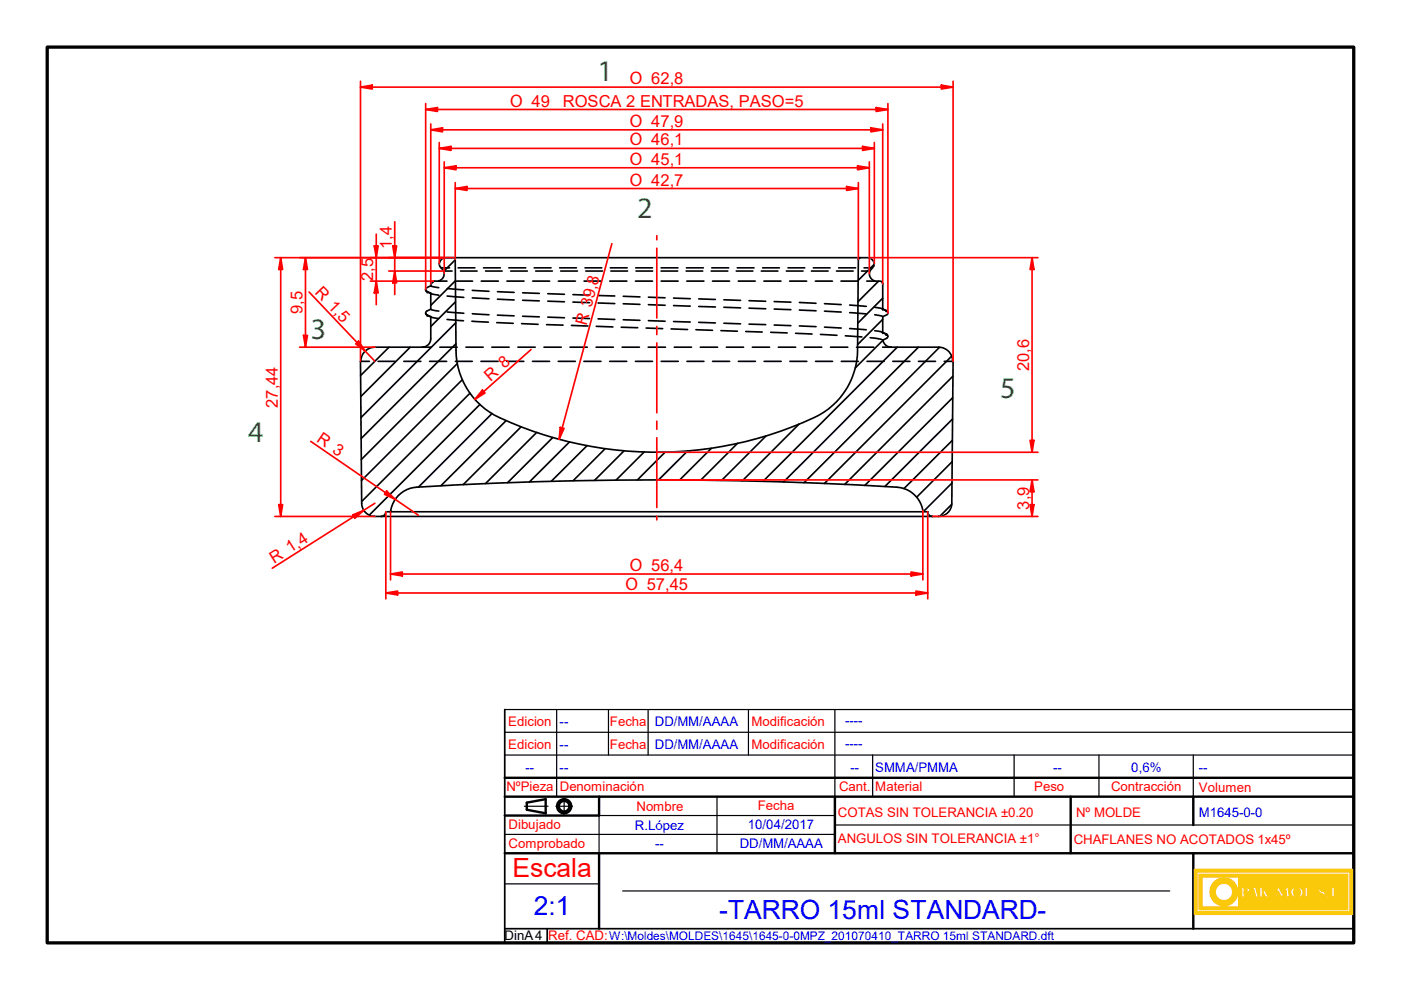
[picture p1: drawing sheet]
<svg xmlns="http://www.w3.org/2000/svg" width="297mm" height="210mm" viewBox="0 0 297 210" stroke-linecap="round" stroke-linejoin="round" font-family="sans-serif">
<!-- layer: Capa 1 -->
<path d="M10 10h277v190h-277z" fill="none" stroke="#000" stroke-width=".7"/>
<g fill="none" stroke="#000" stroke-width=".51">
<path d="M107 173h20M107 165h180M107 169h180M111.7 170.2v1.5M115.7 169.5v3M227 169v12M107 181h180M253 181v16"/>
<circle cx="119.6" cy="171" r="1.13"/>
<circle cx="119.6" cy="171" r="1.5"/>
</g>
<path d="M107 150.5v49.5h180v-49.5M107 197h180M116 197v3" fill="none" stroke="#000" stroke-width=".36"/>
<g fill="none" stroke="#000" stroke-width=".25">
<path d="M118 150.5v18.5M107 177h70M111.2 171h5M117.9 171h3.5M119.6 169.2v3.5M127 173v8M152 169v12M185 160.1v8.9M215 160.1v8.9M233 160.1v8.9M253 160.1v8.9M107 187.5h20"/>
<path d="M132 189h116"/>
</g>
<g fill="#faca0a">
<path d="M253.3 184.4v9.5h33.4v-9.5zM253.8 184.9h32.4v8.5h-32.4z" fill-rule="evenodd"/>
<path d="M254.3 185.5v7.4h31.4v-7.4zM281.2 190.1a.29 .29 0 0 1 .5 0 .29 .29 0 0 1-.5 0zM282.3 188.1h.7v2h.9v.2h-1.6zM284.1 189.9l.4-.1 .1 .1-.1 .4h-.3zM254.8 186h7.9v6.4h-7.9zM263.2 188.1l1.4 .1 .3 .3v.6l-.3 .2-.8 .1v.9h-.6zM265.7 188.1h.5l.7 2.2h-.7l-.1-.5h-.7l-.1 .5h-.3zM267 188.1h.7v1l.8-1h.3l-.6 .7 .8 1.5h-.7l-.5-.9-.1 .9h-.7zM269.2 189h.8v.3h-.8zM270.8 188.1h.4l.7 1.5 .9-1.5h.3l.3 2.2h-.7v-1.3l-.8 1.4h-.3l-.6-1.4-.2 1.3h-.4zM273.9 188.6a1.31 1.31 0 0 1 1.8-.4 1.31 1.31 0 0 1 .4 1.8 1.31 1.31 0 0 1-1.9 .4 1.31 1.31 0 0 1-.3-1.8zM276.6 188.1h.7v2h.9v.2h-1.6zM279.5 188.4a.77 .77 0 0 1 .8-.3 .77 .77 0 0 1 .6 .6l-.3 .1a.4 .4 0 0 0-.3-.5 .4 .4 0 0 0-.4 .4l.2 .1a.82 .82 0 0 1 .9 .8 .82 .82 0 0 1-.8 .9 .82 .82 0 0 1-.8-.9l.3-.1a.42 .42 0 0 0 .2 .7 .42 .42 0 0 0 .6-.4l-.3-.3a.82 .82 0 0 1-.7-1.1z" fill-rule="evenodd"/>
</g>
<path d="M263.2 188.1h1.2a.66 .66 0 0 1 .6 .8 .66 .66 0 0 1-.9 .5h-.3v.9h-.6zM265.7 188.1h.5l.7 2.2h-.7l-.1-.5h-.7l-.1 .5h-.3zM267 188.1h.7v1l.8-1h.3l-.6 .7 .8 1.5h-.7l-.5-.9-.1 .9h-.7zM270.8 188.1h.4l.7 1.5 .9-1.5h.3l.3 2.2h-.7v-1.3l-.8 1.4h-.3l-.6-1.4-.2 1.3h-.4zM274.1 188.3a1.28 1.28 0 0 1 1.9 .1 1.28 1.28 0 0 1-.3 1.9 1.27 1.27 0 0 1-1.7-.2 1.27 1.27 0 0 1 .1-1.8zM280.2 188.1h.1M280.2 188.1l-.6 .2-.2 .4M280.2 188.1l.6 .2 .1 .4-.3 .1a.4 .4 0 0 0-.3-.5 .4 .4 0 0 0-.4 .4l.3 .2" fill="none" stroke="#faca0a" stroke-width=".36"/>
<circle cx="280.2" cy="188.9" r=".18" fill="#faca0a"/>
<path d="M280.2 188.9a.78 .78 0 0 1 .8 .4 .78 .78 0 0 1-.2 .9" fill="none" stroke="#faca0a" stroke-width=".36"/>
<circle cx="280.8" cy="190.2" r=".18" fill="#faca0a"/>
<path d="M279.7 189.8l.1 .3 .3 .1M279.7 189.7v-.2l-.3 .1a.82 .82 0 0 0 .5 .8 .82 .82 0 0 0 .9-.2M279.7 189.7v.1" fill="none" stroke="#faca0a" stroke-width=".36"/>
<circle cx="280.1" cy="190.2" r=".18" fill="#faca0a"/>
<path d="M280.5 189.9l-.4 .3" fill="none" stroke="#faca0a" stroke-width=".36"/>
<circle cx="280.5" cy="189.9" r=".18" fill="#faca0a"/>
<path d="M279.4 188.7l.2 .5 .9 .7" fill="none" stroke="#faca0a" stroke-width=".36"/>
<path d="M257.3 187.3a2.91 2.91 0 0 1 3.2-.9 2.91 2.91 0 0 1 1.9 2.6h-1a1.89 1.89 0 0 0-2.9-1.4 1.89 1.89 0 0 0 0 3.2 1.89 1.89 0 0 0 2.9-1.5h1a2.91 2.91 0 0 1-4 2.6 2.91 2.91 0 0 1-1.1-4.6z" fill-rule="evenodd" fill="#faca0a"/>
<path d="M257.6 187a2.91 2.91 0 0 1 3-.5 2.91 2.91 0 0 1 1.8 2.5h-1a1.89 1.89 0 0 0-2.9-1.4 1.89 1.89 0 0 0 0 3.2 1.89 1.89 0 0 0 2.9-1.5h1a2.91 2.91 0 0 1-4.2 2.5 2.91 2.91 0 0 1-.6-4.8z" fill="none" stroke="#faca0a" stroke-width=".36"/>
<path d="M263.8 188.3l.4 .1 .1 .3-.1 .5h-.4z" fill-rule="evenodd" fill="#faca0a"/>
<path d="M263.8 188.3a.45 .45 0 0 1 .5 .5 .45 .45 0 0 1-.5 .4z" fill="none" stroke="#faca0a" stroke-width=".36"/>
<path d="M265.7 188.7l.3 .9h-.5z" fill="#faca0a"/>
<path d="M265.7 188.7l.3 .9h-.5z" fill="none" stroke="#faca0a" stroke-width=".36"/>
<path d="M274.6 188.5l.2-.1a.92 .92 0 0 1 .9 .8 .92 .92 0 0 1-.8 1 1.07 1.07 0 0 1-.3-1.7z" fill-rule="evenodd" fill="#faca0a"/>
<g fill="none" stroke="#faca0a" stroke-width=".36">
<path d="M253.3 184.4h33.4v9.5h-33.4zM253.8 184.9h32.4v8.5h-32.4zM254.3 185.5h31.4v7.4h-31.4zM254.8 186h7.9v6.4h-7.9zM269.2 189h.8v.3h-.8zM274.6 188.5a.9 .9 0 0 1 1.1 .5 .9 .9 0 0 1-.4 1.1 .86 .86 0 0 1-1-.4 .86 .86 0 0 1 .1-1zM276.6 188.1h.7v2h.9v.2h-1.6zM282.3 188.1h.7v2h.9v.2h-1.6z"/>
<circle cx="281.4" cy="190.1" r=".29"/>
<circle cx="284.4" cy="190.1" r=".29"/>
</g>
<path d="M107 155.3h180M107 150.5h180M129 150.5v9.6M137.4 150.5v9.6M158.7 150.5v9.6M177 150.5v18.5M107 160.1h180M127 173h50M177 175h110" fill="none" stroke="#000" stroke-width=".25"/>
<path d="M111.7 171.7l4 .8M115.7 169.5l-4 .7M127 169v4M177 169v12M253 169v6M127 181v16" fill="none" stroke="#000" stroke-width=".51"/>
<g fill="none" stroke="#000" stroke-width=".35">
<path d="M92 59.6l-.7 .7M92.9 59.6h1.9M93.5 56.8h1.8M93.5 56.8l.6 .7M94.1 57.5h1.7M94.1 57.5a1.61 1.61 0 0 1-1.2 2.1h-1a.71 .71 0 0 0-.6 1M96.1 54.7l.4 .3 .2 19.3a15.9 15.9 0 0 0 9.2 14.3 79.3 79.3 0 0 0 67.7-.5 15.9 15.9 0 0 0 8.2-13.8l.2-19.3 .4-.3h1.9a1.29 1.29 0 0 1 .7 2.1 1.58 1.58 0 0 0-.6 1.6 1.58 1.58 0 0 0 1.2 1.2h1a.58 .58 0 0 1 .6 .6v5.4M96.5 55.1l-2.4 2.4M96.5 59.6l-5.2 5.2M96.6 59.6h3.6M97.1 56.8h3.6M97.6 57.5h3.6"/>
<path d="M102 59.6h3.7M102.5 56.8h3.6M103 57.5h3.5M107.5 59.6h3.6M107.9 56.8h3.6M108.3 57.5h3.5M112.9 59.6h3.6M113.3 56.8h3.5M113.6 57.5h3.5M118.4 59.6h3.6M118.7 56.8h3.5M118.9 57.5h3.5"/>
<path d="M123.8 59.6h3.6M124 56.8h3.6M124.2 57.5h3.5M129.3 59.6h3.6M129.4 56.8h3.6M129.5 57.5h3.5M134.7 59.6h3.6M134.8 56.8h3.5M134.8 57.5h3.6M140.2 57.5h3.5M140.2 56.8h3.5M140.2 59.6h3.6"/>
<path d="M145.5 57.5h3.5M145.5 56.8h3.6M145.6 59.6h3.6M150.8 57.5h3.5M150.9 56.8h3.6M151.1 59.6h3.6M156.1 57.5h3.5M156.3 56.8h3.6M156.5 59.6h3.6M161.4 57.5h3.5M161.7 56.8h3.5M162 59.6h3.6"/>
<path d="M166.7 57.5h3.6M167.1 56.8h3.5M167.4 59.6h3.6M172 57.5h3.6M172.4 56.8h3.6M172.9 59.6h3.6M177.4 57.5h3.5M177.8 56.8h3.6M178.3 59.6h3.6M182.2 54.7l-.2 .2M182.4 54.7h-88.2a1.29 1.29 0 0 0-.7 2.1M182.7 57.5h1.7"/>
<path d="M183.2 56.8h1.8M183.8 59.6h1.8M185.4 56.1l-3.5 3.4M186.3 59.6l-4.4 4.4M78.3 76.6h-1.9l.3 30.2a2.79 2.79 0 0 0 2.8 2.7h119.5a2.79 2.79 0 0 0 2.8-2.7l.3-30.2h-1.9M80.2 76.6h3.6M82.5 73.6l-6 6.1M85.6 76.6h3.6M87 73.6l-10.5 10.5M90.3 61.6l.1 .2 .9 .5M90.3 66.6l.3 .3M90.6 66.9l.8 .3"/>
<path d="M91.1 76.6h3.6M91.3 67.2v4.6a1.78 1.78 0 0 1-1.7 1.8M91.3 65.6l-.8 .4a.45 .45 0 0 0-.2 .4 .45 .45 0 0 0 .2 .4l.8 .4M91.3 62.2l1.7 .4M91.3 60.6l1.7 .4M91.3 60.6l-.8 .4a.44 .44 0 0 0-.3 .4 .44 .44 0 0 0 .3 .4l.8 .4M91.3 67.2l1.7 .4M91.3 65.6l1.7 .4M91.3 62.2v3.4M91.3 62.3h.1M91.4 73.6h-11.9a2.97 2.97 0 0 0-3 3M91.4 67.3h.1"/>
<path d="M91.4 62.3h.1M93.3 73.6h3.6M94.8 67.8l3.5 .2M94.8 62.8l3.5 .3M94.8 61.2l3.5 .3M94.8 66.2l3.5 .2M96.5 76.6h3.6M96.6 64l-5.3 5.3M96.6 68.5l-20.1 20.1M96.7 72.9l-20.1 20.1M97 77.1l-20.4 20.4M98.8 73.6h3.6"/>
<path d="M100.1 68.1l3.4 .2M100.1 63.2l3.6 .2M100.1 61.6l3.6 .2M100.1 66.5l3.6 .3M102 76.6h3.6M104.3 73.6h3.6M105.3 68.4l3.5 .2M105.5 63.5l3.5 .1M105.5 61.9l3.5 .1M105.5 66.8l3.5 .2M107.4 76.6h3.7M109.8 73.6h3.7"/>
<path d="M110.6 68.6l3.5 .2M110.8 63.7l3.5 .1M110.8 62.1l3.5 .1M110.8 67.1l3.5 .1M112.9 76.6h3.6M115.3 73.6h3.7M115.9 68.9l3.5 .1M116.1 63.9l3.6 .1M116.1 62.3l3.6 .1M116.1 67.3l3.6 .1M118.4 76.6h3.6M120.9 73.6h3.6"/>
<path d="M121.2 69l3.4 .2M121.5 64.1l3.5 .1M121.5 62.5l3.5 .1M121.5 67.5l3.5 .1M123.8 76.6h3.6M126.4 73.6h3.6M126.4 69.2l3.5 .1M126.8 64.3l3.5 .1M126.8 62.7l3.5 .1M126.8 67.6l3.5 .2M129.3 76.6h3.6M131.7 69.4l3.5 .1"/>
<path d="M131.9 73.6h3.7M132.1 64.4l3.6 .2M132.1 62.8l3.6 .2M132.1 67.8l3.6 .1M134.7 76.6h3.6M137 69.6l3.5 .1M137.4 73.6h3.7M137.5 64.6l3.5 .1M137.5 63l3.5 .2M137.5 68l3.5 .1M140.2 76.6h3.6M142.3 69.8l3.5 .1"/>
<path d="M142.8 64.8l3.5 .1M142.8 63.2l3.5 .2M142.8 68.2l3.5 .1M143 73.6h3.6M145.6 76.6h3.6M147.5 69.9l3.6 .2M148.1 65l3.6 .1M148.1 63.4l3.6 .1M148.1 68.4l3.6 .1M148.5 73.6h3.6M151.1 76.6h3.6M152.8 70.1l3.5 .2"/>
<path d="M153.5 65.2l3.5 .1M153.5 63.6l3.5 .1M153.5 68.6l3.5 .1M154 73.6h3.6M156.5 76.6h3.7M158.1 70.3l3.5 .1M158.8 65.4l3.5 .1M158.8 63.8l3.5 .1M158.8 68.7l3.5 .2M159.5 73.6h3.7M162 76.6h3.6M163.4 70.5l3.5 .1"/>
<path d="M164.1 65.6l3.6 .1M164.1 64l3.6 .1M164.1 68.9l3.6 .2M165 73.6h3.7M167.5 76.6h3.6M168.7 70.7l3.5 .1M169.5 65.8l3.5 .1M169.5 64.2l3.5 .1M169.5 69.1l3.5 .2M170.6 73.6h3.6M172.9 76.6h3.6M173.9 70.9l3.6 .2"/>
<path d="M174.8 66l3.5 .2M174.8 64.4l3.5 .2M174.8 69.4l3.5 .2M176.1 73.6h3.6M178.4 76.6h3.6M179.2 71.2l3.5 .3M180.1 66.3l3.6 .3M180.1 64.7l3.6 .3M180.1 69.7l3.6 .3M181.6 73.6h3.7M183.8 76.6h3.6M184.5 71.6l1.9 .3"/>
<path d="M185.5 66.8l1.7 .4M185.5 65.2l1.7 .4M185.5 70.1l1.7 .4M186.6 71.9l.3 .1M187 70.4l.1 .1M187 65.5h.1M187.1 72.1h.1M187.1 73.6h11.9a2.97 2.97 0 0 1 3 3M187.2 65.6l.8 .4a.45 .45 0 0 1 .3 .4 .45 .45 0 0 1-.3 .4l-.8 .4v3.3M187.2 65.5l.9 .5 .2 .4M187.2 70.5l.7 .3M187.2 63.2l-5.3 5.3"/>
<path d="M187.2 67.7l-5.4 5.4M187.2 70.5l.8 .4a.47 .47 0 0 1 0 .9l-.8 .3M187.2 72.1a1.8 1.8 0 0 0 1.8 1.5M187.2 72.2l-5.9 5.8M187.9 70.8h.1M187.9 70.9l.2 .1M188.3 71.3v.1M189.3 76.6h3.6M190.2 73.6l-28.4 28.5M194.7 76.6h3.6M194.7 73.6l-28.6 28.6M199.2 73.7l-28.7 28.7"/>
<path d="M201.8 75.5l-27 27.1M202 79.8l-22.9 22.9M98 80.5l-21.4 21.4M99.6 83.4l-22.9 23M101.7 85.8l-23.4 23.5M104.3 87.7l-15.6 15.6M107.3 89.2l-13.8 13.8M110.5 90.5l-12.3 12.3M113.8 91.7l-10.9 10.9M117.2 92.8l-9.6 9.6M120.8 93.7l-8.5 8.5M124.5 94.5l-7.6 7.6"/>
<path d="M128.3 95.2l-6.8 6.8M132.3 95.6l-6.3 6.3M136.6 95.9l-6 5.9M141 95.9l-5.9 5.9M145.8 95.7l-6.2 6.1M150.9 95.1l-6.8 6.7M156.4 94l-7.8 7.8M162.4 92.5l-9.4 9.4M169.4 90l-12 12M201.9 97.9l-7.6 7.6M201.9 93.4l-10.2 10.2M202 88.9l-14.4 14.3"/>
<path d="M202 84.3l-18.6 18.7M82.8 108.5a5.9 5.9 0 0 1 5.5-5.2 828.3 828.3 0 0 1 102.6 .1 6 6 0 0 1 4.8 5.1M197.7 109.5a.98 .98 0 0 1-1-1h-114.9a.98 .98 0 0 1-1 1M201.8 107l-2.5 2.5M201.8 102.4l-6.1 6.1"/>
</g>
<g fill="#000">
<circle cx="90.3" cy="61.4" r=".18"/>
<circle cx="90.3" cy="66.4" r=".18"/>
<circle cx="90.6" cy="66.9" r=".18"/>
<circle cx="90.6" cy="61.9" r=".18"/>
<circle cx="187.2" cy="70.5" r=".18"/>
<circle cx="187.2" cy="65.5" r=".18"/>
<circle cx="187.9" cy="70.8" r=".18"/>
<circle cx="187.9" cy="65.9" r=".18"/>
<circle cx="187.9" cy="70.9" r=".18"/>
</g>
<path d="M218.4 93.4h.8l-.4 2.5z" fill="none" stroke="#f00" stroke-width=".35"/>
<path d="M218.4 93.4h.8l-.4 2.5z" fill="#f00"/>
<path d="M218.8 54.7l.4 2.4h-.8z" fill="none" stroke="#f00" stroke-width=".35"/>
<path d="M218.8 54.7l.4 2.4h-.8z" fill="#f00"/>
<path d="M96.5 40l2.5-.4v.8zM139.3 50v.9M139.3 52.6v14.9M184.4 54.7h35.7M218.8 54.7v41.2M139.3 69.2v1.8M139.3 72.7v14.9M139.3 95.9h80.8M139.3 89.3v1.8M139.3 92.8v14.9M139.3 109.4v.9" fill="none" stroke="#f00" stroke-width=".35"/>
<path d="M96.5 40l2.5-.4v.8z" fill="#f00"/>
<path d="M179.5 39.6l2.5 .4-2.5 .4z" fill="none" stroke="#f00" stroke-width=".35"/>
<path d="M179.5 39.6l2.5 .4-2.5 .4z" fill="#f00"/>
<path d="M94.2 35.6l2.5-.4v.8zM96.5 38.7v16.3M96.5 40h85.5M182 38.7v16.3" fill="none" stroke="#f00" stroke-width=".35"/>
<path d="M94.2 35.6l2.5-.4v.8z" fill="#f00"/>
<path d="M181.8 35.2l2.5 .4-2.5 .4z" fill="none" stroke="#f00" stroke-width=".35"/>
<path d="M181.8 35.2l2.5 .4-2.5 .4z" fill="#f00"/>
<path d="M93.1 31.5l2.5-.4v.8zM94.2 34.3v23.8M94.2 35.6h90.1M184.3 34.3v23.8" fill="none" stroke="#f00" stroke-width=".35"/>
<path d="M93.1 31.5l2.5-.4v.8z" fill="#f00"/>
<path d="M182.9 31.1l2.5 .4-2.5 .4z" fill="none" stroke="#f00" stroke-width=".35"/>
<path d="M182.9 31.1l2.5 .4-2.5 .4z" fill="#f00"/>
<path d="M91.3 27.5l2.5-.4v.9zM93.1 30.2v25.8M93.1 31.5h92.3M185.4 30.2v25.8" fill="none" stroke="#f00" stroke-width=".35"/>
<path d="M91.3 27.5l2.5-.4v.9z" fill="#f00"/>
<path d="M184.7 27.1l2.5 .4-2.5 .5z" fill="none" stroke="#f00" stroke-width=".35"/>
<path d="M184.7 27.1l2.5 .4-2.5 .5z" fill="#f00"/>
<path d="M90.3 23.2l2.4-.4v.8zM91.3 26.3v33.9M91.3 27.5h95.9M187.2 26.3v33.9" fill="none" stroke="#f00" stroke-width=".35"/>
<path d="M90.3 23.2l2.4-.4v.8z" fill="#f00"/>
<path d="M185.8 22.8l2.5 .4-2.5 .4z" fill="none" stroke="#f00" stroke-width=".35"/>
<path d="M185.8 22.8l2.5 .4-2.5 .4z" fill="#f00"/>
<path d="M76.4 18.5l2.5-.4v.8zM90.3 22v39.4M90.3 23.2h98M188.3 22v44.4" fill="none" stroke="#f00" stroke-width=".35"/>
<path d="M76.4 18.5l2.5-.4v.8z" fill="#f00"/>
<path d="M199.6 18.1l2.5 .4-2.5 .4z" fill="none" stroke="#f00" stroke-width=".35"/>
<path d="M199.6 18.1l2.5 .4-2.5 .4z" fill="#f00"/>
<path d="M76.4 17.2v59.4M76.4 18.5h125.7M202.1 17.2v59.4M64.8 54.7l.4 2.4h-.9z" fill="none" stroke="#f00" stroke-width=".35"/>
<path d="M64.8 54.7l.4 2.4h-.9z" fill="#f00"/>
<path d="M64.3 71.1h.9l-.4 2.5z" fill="none" stroke="#f00" stroke-width=".35"/>
<path d="M64.3 71.1h.9l-.4 2.5z" fill="#f00"/>
<path d="M59.5 54.7l.4 2.4h-.8zM63.5 54.7h32.6M64.8 54.7v18.9M63.5 73.6h16" fill="none" stroke="#f00" stroke-width=".35"/>
<path d="M59.5 54.7l.4 2.4h-.8z" fill="#f00"/>
<path d="M59.1 107h.8l-.4 2.5z" fill="none" stroke="#f00" stroke-width=".35"/>
<path d="M59.1 107h.8l-.4 2.5z" fill="#f00"/>
<path d="M58.3 54.7h35.9M59.5 54.7v54.8M58.3 109.5h21.2M218.4 107h.8l-.4 2.5z" fill="none" stroke="#f00" stroke-width=".35"/>
<path d="M218.4 107h.8l-.4 2.5z" fill="#f00"/>
<path d="M218.8 101.8l.4 2.5h-.8z" fill="none" stroke="#f00" stroke-width=".35"/>
<path d="M218.8 101.8l.4 2.5h-.8z" fill="#f00"/>
<path d="M139.3 101.8h80.8M197.7 109.5h22.4M218.8 101.8v7.7M81.8 125.8l2.5-.4v.8z" fill="none" stroke="#f00" stroke-width=".35"/>
<path d="M81.8 125.8l2.5-.4v.8z" fill="#f00"/>
<path d="M194.2 125.4l2.5 .4-2.5 .4z" fill="none" stroke="#f00" stroke-width=".35"/>
<path d="M194.2 125.4l2.5 .4-2.5 .4z" fill="#f00"/>
<path d="M81.8 108.5v18.5M196.7 108.5v18.5M81.8 125.8h114.9M193.2 121.3l2.5 .5-2.5 .4z" fill="none" stroke="#f00" stroke-width=".35"/>
<path d="M193.2 121.3l2.5 .5-2.5 .4z" fill="#f00"/>
<path d="M82.8 121.8l2.5-.5v.9z" fill="none" stroke="#f00" stroke-width=".35"/>
<path d="M82.8 121.8l2.5-.5v.9z" fill="#f00"/>
<path d="M75.4 72.9l.6-.5 1.4 2.1zM82.8 108.5v14.5M195.7 108.2v14.8M82.8 121.8h112.9" fill="none" stroke="#f00" stroke-width=".35"/>
<path d="M75.4 72.9l.6-.5 1.4 2.1z" fill="#f00"/>
<path d="M65.5 61.9l14 14.7M74.8 109.2l2.3-1-1.9 1.7z" fill="none" stroke="#f00" stroke-width=".35"/>
<path d="M74.8 109.2l2.3-1-1.9 1.7z" fill="#f00"/>
<path d="M79.5 106.7l-21.8 13.8M82 104.1l1.8 1.8-2.3-1.1z" fill="none" stroke="#f00" stroke-width=".35"/>
<path d="M82 104.1l1.8 1.8-2.3-1.1z" fill="#f00"/>
<path d="M65.9 93.6l22.8 15.7M102.3 82.7l.5 .7-2.1 1.3z" fill="none" stroke="#f00" stroke-width=".35"/>
<path d="M102.3 82.7l.5 .7-2.1 1.3z" fill="#f00"/>
<path d="M112.6 74.1l-11.9 10.6M118.8 90.7l.8 .2-1 2.3z" fill="none" stroke="#f00" stroke-width=".35"/>
<path d="M118.8 90.7l.8 .2-1 2.3z" fill="#f00"/>
<path d="M79.8 59.6l.4 2.5h-.8zM129.7 51.7l-11.1 41.5" fill="none" stroke="#f00" stroke-width=".35"/>
<path d="M79.8 59.6l.4 2.5h-.8z" fill="#f00"/>
<path d="M79.4 52.2h.8l-.4 2.5z" fill="none" stroke="#f00" stroke-width=".35"/>
<path d="M79.4 52.2h.8l-.4 2.5z" fill="#f00"/>
<path d="M78.5 54.7h15.7M78.5 59.6h13.4M79.8 49.7v14.9M83.7 57.5l.4 2.5h-.8z" fill="none" stroke="#f00" stroke-width=".35"/>
<path d="M83.7 57.5l.4 2.5h-.8z" fill="#f00"/>
<path d="M83.3 52.2h.8l-.4 2.5z" fill="none" stroke="#f00" stroke-width=".35"/>
<path d="M83.3 52.2h.8l-.4 2.5z" fill="#f00"/>
<path d="M82.4 54.7h11.8M82.4 57.5h11.7M83.7 47v15.5" fill="none" stroke="#f00" stroke-width=".35"/>
<g font-size="6.3" fill="#0c0">
<text x="126.7" y="17.2">1</text>
<text x="135.1" y="46.2">2</text>
<text x="65.9" y="71.9">3</text>
<text x="212.1" y="84.3">5</text>
<text x="52.6" y="93.7">4</text>
</g>
<text font-size="5.6" fill="#f00" x="108.7" y="186">Escala</text>
<g font-size="5.6" fill="#00f">
<text x="113.2" y="194.1">2:1</text>
<text x="152.5" y="194.9">-TARRO 15ml STANDARD-</text>
</g>
<g font-size="3.9" fill="#f00">
<text x="133.6" y="17.8">O 62,8</text>
<text x="108.2" y="22.6">O 49</text>
<text x="133.6" y="26.9">O 47,9</text>
<text x="133.6" y="35">O 45,1</text>
<text x="133.6" y="30.8">O 46,1</text>
<text x="133.6" y="39.3">O 42,7</text>
<text x="132.6" y="125.2">O 57,45</text>
<text x="133.5" y="121.1">O 56,4</text>
</g>
<g font-size="3.5" fill="#f00">
<text x="119.3" y="22.6">ROSCA 2 ENTRADAS, PASO=5</text>
<text x="83.1" y="52.8" transform="rotate(-90 83.1 52.8)">1,4</text>
<text x="79.1" y="59.6" transform="rotate(-90 79.1 59.6)">2,5</text>
<text x="66.6" y="62.1" transform="rotate(46 66.6 62.1)">R 1,5</text>
<text x="64.2" y="66.6" transform="rotate(-90 64.2 66.6)">9,5</text>
<text x="124.4" y="69.2" transform="rotate(-75 124.4 69.2)">R 39,8</text>
<text x="104" y="80.9" transform="rotate(-41 104 80.9)">R 8</text>
<text x="218.2" y="78.7" transform="rotate(-90 218.2 78.7)">20,6</text>
<text x="58.9" y="86.5" transform="rotate(-90 58.9 86.5)">27,44</text>
<text x="67" y="93.6" transform="rotate(34 67 93.6)">R 3</text>
<text x="218.2" y="108.1" transform="rotate(-90 218.2 108.1)">3,9</text>
<text x="58.1" y="119.5" transform="rotate(-32 58.1 119.5)">R 1,4</text>
</g>
<g font-size="2.8" fill="#f00">
<text x="107.8" y="154.1">Edicion</text>
<text x="129.3" y="154.1">Fecha</text>
<text x="159.3" y="153.9">Modificación</text>
<text x="107.8" y="158.9">Edicion</text>
<text x="129.3" y="158.9">Fecha</text>
<text x="159.3" y="158.8">Modificación</text>
<text x="107.4" y="167.7">NºPieza</text>
<text x="118.7" y="167.7">Denominación</text>
<text x="177.9" y="167.7">Cant.</text>
<text x="185.6" y="167.7">Material</text>
<text x="219.3" y="167.7">Peso</text>
<text x="235.6" y="167.7">Contracción</text>
<text x="254.2" y="167.9">Volumen</text>
<text x="135" y="172">Nombre</text>
<text x="160.7" y="171.8">Fecha</text>
<text x="177.6" y="173.2">COTAS SIN TOLERANCIA ±0.20</text>
<text x="228.2" y="173.3">Nº MOLDE</text>
<text x="107.8" y="179.9">Comprobado</text>
<text x="107.8" y="175.9">Dibujado</text>
<text x="177.6" y="178.8">ANGULOS SIN TOLERANCIA ±1°</text>
<text x="227.6" y="179">CHAFLANES NO ACOTADOS 1x45º</text>
<text x="116.2" y="199.4">Ref. CAD:W:\Moldes\MOLDES\1645\1645-0-0MPZ_201070410_TARRO 15ml STANDARD.dft</text>
</g>
<g font-size="2.8" fill="#00f">
<text x="118.7" y="154.1">--</text>
<text x="138.8" y="154.1">DD/MM/AAAA</text>
<text x="179.2" y="153.8">----</text>
<text x="118.7" y="158.9">--</text>
<text x="138.8" y="158.9">DD/MM/AAAA</text>
<text x="179.2" y="158.6">----</text>
<text x="111.4" y="163.7">--</text>
<text x="118.7" y="163.7">--</text>
<text x="180.3" y="163.7">--</text>
<text x="185.6" y="163.7">SMMA/PMMA</text>
<text x="223.3" y="163.7">--</text>
<text x="239.9" y="163.7">0,6%</text>
<text x="254.2" y="163.8">--</text>
<text x="254.2" y="173.2">M1645-0-0</text>
<text x="134.6" y="176">R.López</text>
<text x="138.9" y="180">--</text>
<text x="156.8" y="179.9">DD/MM/AAAA</text>
<text x="158.6" y="175.9">10/04/2017</text>
</g>
<text font-size="2.8" x="107" y="199.4">DinA4</text>
</svg>
